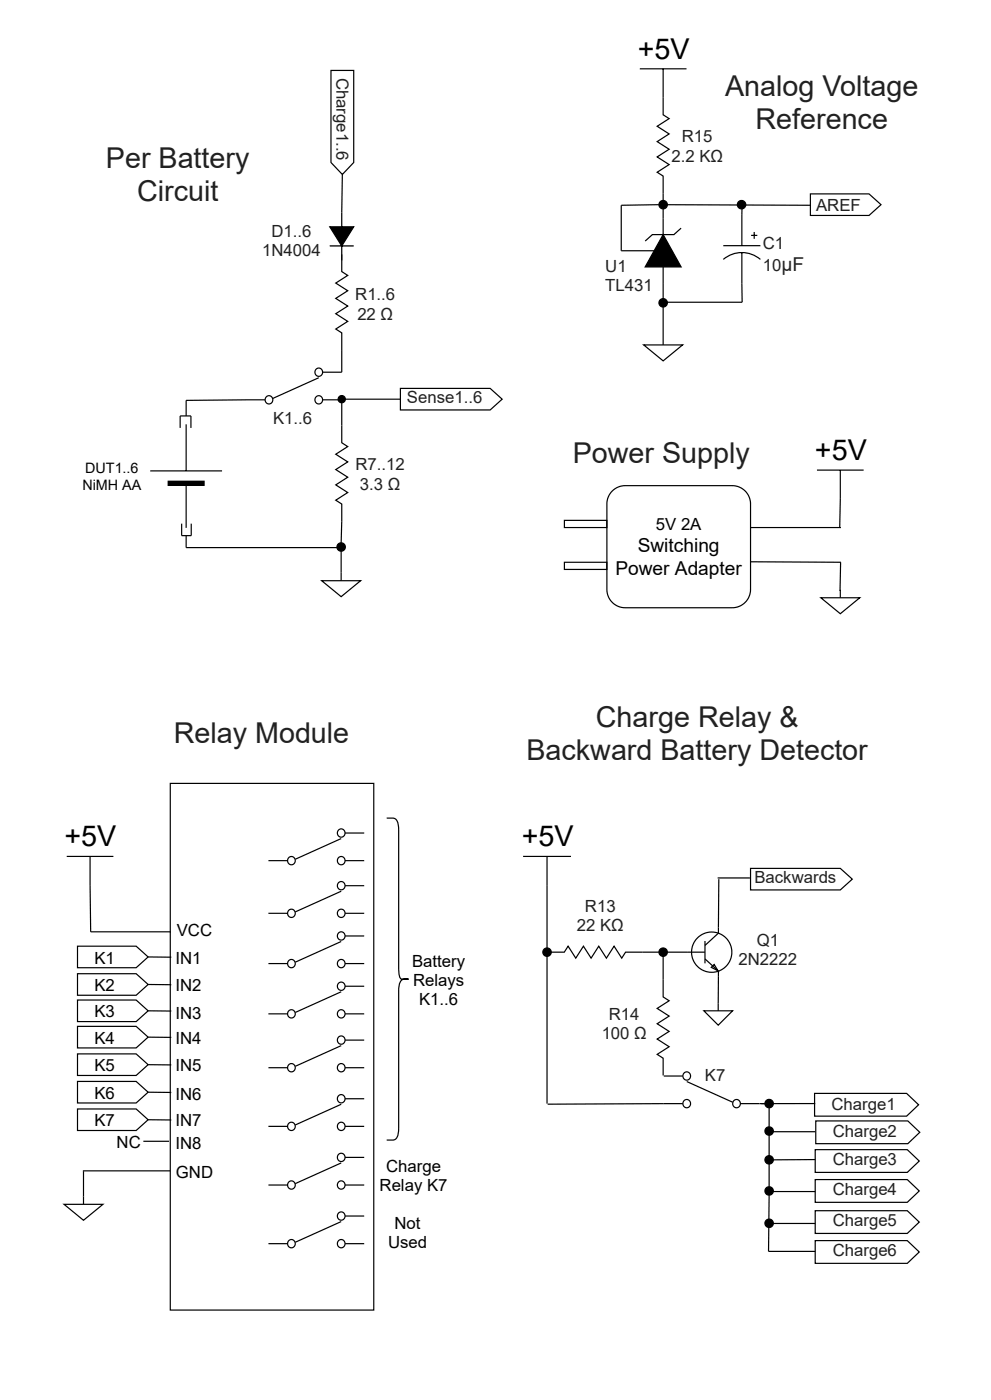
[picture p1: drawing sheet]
<svg xmlns="http://www.w3.org/2000/svg" width="210mm" height="297mm" viewBox="0 0 210 297" stroke-linecap="round" stroke-linejoin="round" font-family="sans-serif">
<path d="M68.4 79h4.1M52.2 84.8h4M67.6 80.1l-9.7 4.4M68.4 84.8h4.1" fill="none" stroke="#000" stroke-width=".25"/>
<circle cx="67.6" cy="84.8" r=".85" fill="#fff"/>
<circle cx="67.6" cy="84.8" r=".85" fill="none" stroke="#000" stroke-width=".25"/>
<circle cx="57" cy="84.8" r=".85" fill="#fff"/>
<circle cx="57" cy="84.8" r=".85" fill="none" stroke="#000" stroke-width=".25"/>
<circle cx="67.6" cy="79" r=".85" fill="#fff"/>
<g fill="none" stroke="#000" stroke-width=".25">
<path d="M70 48.1h5l-2.5 4.1zM70 52.2h5M72.5 54v3.6l1.3 .8-2.6 1.7 2.6 1.6-2.6 1.6 2.6 1.6-2.6 1.7 2.6 1.6-2.6 1.6 1.3 .8v8.4M72.5 45.1v3M72.5 52.2v3M72.5 84.8v9.1l1.3 .8-2.6 1.7 2.6 1.6-2.6 1.6 2.6 1.6-2.6 1.7 2.6 1.6-2.6 1.6 1.3 .8v3.7"/>
<circle cx="67.6" cy="79" r=".85"/>
</g>
<path d="M70 48.1h5l-2.5 4.1zM72.5 45.1v3zM70 52.2h5zM72.5 52.2v3z" fill="#000"/>
<path d="M68.2 123.2h8.3l-4.1 3.4z" fill="#fff"/>
<g fill="none" stroke="#000" stroke-width=".25">
<path d="M70.2 14.9h4.8v19.6l-2.4 2.5-2.4-2.5zM72.6 37l-.1 8.1M31.9 99.9h15.2M38.2 90.8v-2.6h2.3v2.6M39.5 90v9.9M52.2 84.8l-12.7 .1v3.3M72.2 84.7h-.5l.8 .1M35.7 102.1h7.6v.9h-7.6zM38.5 111.1v2.5h2.1v-2.5M39.5 113.6v2.6h33M39.5 102.1v9.9M72.4 116.9v6.3"/>
<path d="M72.5 110.6l-.1 4.6M68.2 123.2h8.3l-4.1 3.4z"/>
<circle cx="72.4" cy="116" r=".89"/>
</g>
<g fill="#000">
<path d="M35.7 102.1h7.6v.9h-7.6z"/>
<circle cx="72.4" cy="116" r=".89"/>
</g>
<g fill="#fff">
<path d="M75.4 97h10.4v3.6h-10.4z"/>
<path d="M76.4 101.1h8.4v3.5h-8.4z"/>
<path d="M75.4 60.9h8.4v3.6h-8.4z"/>
<path d="M75.9 65h7.4v3.6h-7.4z"/>
</g>
<circle cx="72.5" cy="84.7" r=".76" fill="#000"/>
<g fill="none" stroke="#000" stroke-width=".25">
<path d="M73.3 84.7h11.6"/>
<circle cx="72.5" cy="84.7" r=".76"/>
</g>
<g fill="#fff">
<path d="M57.6 47.5h8.4v3.5h-8.4z"/>
<path d="M55.6 51.5h12.5v3.6h-12.5z"/>
<path d="M57.9 86.6h8.4v4.1h-8.4z"/>
<path d="M70.6 16.5h3.5v17.5h-3.5z"/>
<path d="M22.3 32.8h30.8v3.5h-30.8z"/>
<path d="M29.2 39.9h17.3v3.5h-17.3z"/>
</g>
<g fill="#000">
<path d="M140.7 49.8l3.8 6.8h-7.6z"/>
<circle cx="140.7" cy="43.4" r=".89"/>
</g>
<g fill="none" stroke="#000" stroke-width=".25">
<path d="M140.7 20.7v3.7l1.2 .8-2.5 1.6 2.5 1.6-2.5 1.6 2.5 1.7-2.5 1.6 2.5 1.6-2.5 1.6 1.3 .9v12.4M139.8 43.4l-8 .1v9.7h8.9M140.7 49.8l3.8 6.8h-7.6zM140.7 56.6v3.5M144.5 48.4l-1.5 1.4h-4.6l-1.5 1.3"/>
<circle cx="140.7" cy="43.4" r=".89"/>
</g>
<path d="M136.6 73.2h8.2l-4.1 3.4z" fill="#fff"/>
<g fill="none" stroke="#000" stroke-width=".25">
<path d="M135.7 14.6h9.9M140.7 14.6v6.1M139.8 43.4l32.1 .1M153.4 55a6.1 6.1 0 0 1 7.9 0M153.4 52.1h7.9M157.4 53.6v10.5h-16.7M157.4 42.8v9.3M159.3 49.9h1.4M160 49.2v1.5M171.9 41.1h12.5l2.5 2.3-2.5 2.3h-12.5zM136.6 73.2h8.2l-4.1 3.4zM140.7 60.1v13.1"/>
<circle cx="157.3" cy="43.4" r=".89"/>
<circle cx="140.7" cy="64.2" r=".89"/>
</g>
<g fill="#000">
<circle cx="157.3" cy="43.4" r=".89"/>
<circle cx="140.7" cy="64.2" r=".89"/>
</g>
<g fill="#fff">
<path d="M173.2 41.9h9.4v3.6h-9.4z"/>
<path d="M161.8 49.5h4.5v4.1h-4.5z"/>
<path d="M161.8 54.1h4v4.1h-4z"/>
<path d="M165.8 53.8h4.8v4.4h-4.8z"/>
<path d="M128.5 54.3h4.6v4.1h-4.6z"/>
<path d="M128.5 58.4h9.9v4.1h-9.9z"/>
<path d="M144.7 27.4h6.4v3.6h-6.4z"/>
<path d="M142.5 31.5h10.9v3.5h-10.9z"/>
<path d="M153.9 17.5h40.9v3.6h-40.9z"/>
<path d="M160.2 24.6h28.2v3.6h-28.2z"/>
</g>
<path d="M36.1 166.2h43.2v111.7h-43.2z" fill="none" stroke="#000" stroke-width=".25"/>
<path d="M56.9 182.6h4.1zM73.2 182.6h4.1zM62.6 182.3l9.8-4.4zM73.2 176.7h4.1z" fill="#fff"/>
<path d="M72.4 177.9l-9.8 4.4M73.2 176.7h4.1M56.9 182.6h4.1M73.2 182.6h4.1" fill="none" stroke="#000" stroke-width=".25"/>
<circle cx="72.3" cy="182.6" r=".85" fill="#fff"/>
<circle cx="72.3" cy="182.6" r=".85" fill="none" stroke="#000" stroke-width=".25"/>
<circle cx="61.8" cy="182.6" r=".85" fill="#fff"/>
<circle cx="61.8" cy="182.6" r=".85" fill="none" stroke="#000" stroke-width=".25"/>
<circle cx="72.3" cy="176.7" r=".85" fill="#fff"/>
<circle cx="72.3" cy="176.7" r=".85" fill="none" stroke="#000" stroke-width=".25"/>
<path d="M56.9 193.8h4.1zM73.2 193.8h4.1zM62.6 193.5l9.8-4.4zM73.2 187.9h4.1z" fill="#fff"/>
<path d="M56.9 193.8h4.1M72.4 189.1l-9.8 4.4M73.2 193.8h4.1M73.2 187.9h4.1" fill="none" stroke="#000" stroke-width=".25"/>
<circle cx="72.3" cy="193.8" r=".85" fill="#fff"/>
<circle cx="72.3" cy="193.8" r=".85" fill="none" stroke="#000" stroke-width=".25"/>
<circle cx="61.8" cy="193.8" r=".85" fill="#fff"/>
<circle cx="61.8" cy="193.8" r=".85" fill="none" stroke="#000" stroke-width=".25"/>
<circle cx="72.3" cy="187.9" r=".85" fill="#fff"/>
<circle cx="72.3" cy="187.9" r=".85" fill="none" stroke="#000" stroke-width=".25"/>
<path d="M56.9 204.4h4.1zM73.2 204.4h4.1zM62.6 204.1l9.8-4.4zM73.2 198.6h4.1z" fill="#fff"/>
<path d="M72.4 199.7l-9.8 4.4M73.2 198.6h4.1M56.9 204.4h4.1M73.2 204.4h4.1" fill="none" stroke="#000" stroke-width=".25"/>
<circle cx="72.3" cy="204.4" r=".85" fill="#fff"/>
<circle cx="72.3" cy="204.4" r=".85" fill="none" stroke="#000" stroke-width=".25"/>
<circle cx="61.8" cy="204.4" r=".85" fill="#fff"/>
<circle cx="61.8" cy="204.4" r=".85" fill="none" stroke="#000" stroke-width=".25"/>
<circle cx="72.3" cy="198.6" r=".85" fill="#fff"/>
<circle cx="72.3" cy="198.6" r=".85" fill="none" stroke="#000" stroke-width=".25"/>
<path d="M56.9 215.1h4.1zM73.2 215.1h4.1zM62.6 214.8l9.8-4.4zM73.2 209.2h4.1z" fill="#fff"/>
<path d="M56.9 215.1h4.1M72.4 210.4l-9.8 4.4M73.2 215.1h4.1M73.2 209.2h4.1" fill="none" stroke="#000" stroke-width=".25"/>
<circle cx="72.3" cy="215.1" r=".85" fill="#fff"/>
<circle cx="72.3" cy="215.1" r=".85" fill="none" stroke="#000" stroke-width=".25"/>
<circle cx="61.8" cy="215.1" r=".85" fill="#fff"/>
<circle cx="61.8" cy="215.1" r=".85" fill="none" stroke="#000" stroke-width=".25"/>
<circle cx="72.3" cy="209.2" r=".85" fill="#fff"/>
<circle cx="72.3" cy="209.2" r=".85" fill="none" stroke="#000" stroke-width=".25"/>
<path d="M56.9 226.5h4.1zM73.2 226.5h4.1zM62.6 226.2l9.8-4.4zM73.2 220.7h4.1z" fill="#fff"/>
<path d="M56.9 226.5h4.1M72.4 221.8l-9.8 4.4M73.2 226.5h4.1M73.2 220.7h4.1" fill="none" stroke="#000" stroke-width=".25"/>
<circle cx="72.3" cy="226.5" r=".85" fill="#fff"/>
<circle cx="72.3" cy="226.5" r=".85" fill="none" stroke="#000" stroke-width=".25"/>
<circle cx="61.8" cy="226.5" r=".85" fill="#fff"/>
<circle cx="61.8" cy="226.5" r=".85" fill="none" stroke="#000" stroke-width=".25"/>
<circle cx="72.3" cy="220.7" r=".85" fill="#fff"/>
<circle cx="72.3" cy="220.7" r=".85" fill="none" stroke="#000" stroke-width=".25"/>
<path d="M56.9 239h4.1zM73.2 239h4.1zM62.6 238.7l9.8-4.4zM73.2 233.1h4.1z" fill="#fff"/>
<path d="M56.9 239h4.1M72.4 234.3l-9.8 4.4M73.2 239h4.1M73.2 233.1h4.1" fill="none" stroke="#000" stroke-width=".25"/>
<circle cx="72.3" cy="239" r=".85" fill="#fff"/>
<circle cx="72.3" cy="239" r=".85" fill="none" stroke="#000" stroke-width=".25"/>
<circle cx="61.8" cy="239" r=".85" fill="#fff"/>
<circle cx="61.8" cy="239" r=".85" fill="none" stroke="#000" stroke-width=".25"/>
<circle cx="72.3" cy="233.1" r=".85" fill="#fff"/>
<circle cx="72.3" cy="233.1" r=".85" fill="none" stroke="#000" stroke-width=".25"/>
<path d="M56.9 251.4h4.1zM73.2 251.4h4.1zM62.6 251.1l9.8-4.4zM73.2 245.5h4.1z" fill="#fff"/>
<path d="M56.9 251.4h4.1M72.4 246.7l-9.8 4.4M73.2 251.4h4.1M73.2 245.5h4.1" fill="none" stroke="#000" stroke-width=".25"/>
<circle cx="72.3" cy="251.4" r=".85" fill="#fff"/>
<circle cx="72.3" cy="251.4" r=".85" fill="none" stroke="#000" stroke-width=".25"/>
<circle cx="61.8" cy="251.4" r=".85" fill="#fff"/>
<circle cx="61.8" cy="251.4" r=".85" fill="none" stroke="#000" stroke-width=".25"/>
<circle cx="72.3" cy="245.6" r=".85" fill="#fff"/>
<circle cx="72.3" cy="245.6" r=".85" fill="none" stroke="#000" stroke-width=".25"/>
<path d="M56.9 263.8h4.1zM73.2 263.8h4.1zM62.6 263.6l9.8-4.4zM73.2 258h4.1z" fill="#fff"/>
<path d="M72.4 259.2l-9.8 4.4M73.2 258h4.1M56.9 263.8h4.1M73.2 263.8h4.1" fill="none" stroke="#000" stroke-width=".25"/>
<circle cx="72.3" cy="263.9" r=".85" fill="#fff"/>
<circle cx="72.3" cy="263.9" r=".85" fill="none" stroke="#000" stroke-width=".25"/>
<circle cx="61.8" cy="263.9" r=".85" fill="#fff"/>
<circle cx="61.8" cy="263.9" r=".85" fill="none" stroke="#000" stroke-width=".25"/>
<circle cx="72.3" cy="258" r=".85" fill="#fff"/>
<g fill="none" stroke="#000" stroke-width=".25">
<path d="M16.4 200.7h12.5l2.5 2.3-2.5 2.3h-12.5zM16.4 206.6h12.5l2.5 2.3-2.5 2.2h-12.5zM16.4 212.2h12.5l2.5 2.2-2.5 2.3h-12.5zM16.4 217.7h12.5l2.5 2.3-2.5 2.3h-12.5zM31.4 203l4.9 .1M31.4 208.9h4.9M31.4 214.4l4.9 .1M16.4 223.6h12.5l2.5 2.3-2.5 2.3h-12.5zM16.4 229.4h12.5l2.5 2.3-2.5 2.3h-12.5zM16.4 235.3h12.5l2.5 2.3-2.5 2.2h-12.5zM31.4 220l4.9 .1M31.4 225.9h4.9"/>
<path d="M31.4 231.7l4.9 .1M31.4 237.6h4.9M17.6 248.4h18.5M30.4 242.1h5.5"/>
<circle cx="72.3" cy="258" r=".85"/>
</g>
<path d="M13.6 255.5h8.2l-4.1 3.4z" fill="#fff"/>
<path d="M82 173.6h1.3a1.2 1.2 0 0 1 1.1 1.1l.2 1.4v30.5a1.04 1.04 0 0 0 .6 1.1h1.5h-.2a1.51 1.51 0 0 0-1.9 1.8v29.8a2.68 2.68 0 0 1-.9 2.5l-1.7 .1M14.2 181.7h9.9M19.1 181.7l.1 16h17M13.6 255.5h8.2l-4.1 3.4zM17.7 248.5v7" fill="none" stroke="#000" stroke-width=".25"/>
<path d="M36.8 154.9h37.3v3.6h-37.3z" fill="#fff"/>
<path d="M111 181.7h10.1M116 181.7v52.4" fill="none" stroke="#000" stroke-width=".25"/>
<path d="M149.6 226h4.3v4.1h-4.3z" fill="#fff"/>
<path d="M172.9 234.1h-11.8M172.9 243.9h19.6l2.5 2.4-2.5 2.4h-19.6z" fill="none" stroke="#000" stroke-width=".25"/>
<path d="M176.7 244.3h13.5v3.5h-13.5z" fill="#fff"/>
<path d="M172.9 250.2h19.6l2.5 2.5-2.5 2.4h-19.6z" fill="none" stroke="#000" stroke-width=".25"/>
<path d="M176.7 250.6h13.5v3.6h-13.5z" fill="#fff"/>
<path d="M172.9 256.9h19.6l2.5 2.4-2.5 2.4h-19.6z" fill="none" stroke="#000" stroke-width=".25"/>
<path d="M176.7 257.2h13.5v3.6h-13.5z" fill="#fff"/>
<path d="M172.9 263.2h19.6l2.5 2.4-2.5 2.4h-19.6z" fill="none" stroke="#000" stroke-width=".25"/>
<path d="M176.7 263.6h13.5v3.5h-13.5z" fill="#fff"/>
<g fill="none" stroke="#000" stroke-width=".25">
<path d="M84.9 82.4h19.1l2.5 2.3-2.5 2.3h-19.1zM162.3 234.1h-.8M163.2 233.2v5.9M163 259.6h9.9M163 252.8h9.9M163 240.1h9.9M163.2 240.8v11M163.2 253.5l-.2 12h9.9M172.9 246l-8.8 .1"/>
<circle cx="163.2" cy="234.1" r=".89"/>
<circle cx="163.2" cy="240" r=".89"/>
<circle cx="163.2" cy="252.7" r=".89"/>
<circle cx="163.2" cy="246.1" r=".89"/>
<circle cx="163.2" cy="259.5" r=".89"/>
</g>
<g fill="#000">
<circle cx="163.2" cy="234.1" r=".89"/>
<circle cx="163.2" cy="240" r=".89"/>
<circle cx="163.2" cy="252.7" r=".89"/>
<circle cx="163.2" cy="246.1" r=".89"/>
<circle cx="163.2" cy="259.5" r=".89"/>
</g>
<g fill="#fff">
<path d="M86.3 82.8h16v3.5h-16z"/>
<path d="M126.5 151.3h42.9v3.6h-42.9z"/>
<path d="M111.7 158.5h72.4v3.5h-72.4z"/>
</g>
<path d="M173.3 99.7h9.9M178.3 99.7v6.1M119.7 110.4h9v1.5h-9zM119.7 119.3h9v1.5h-9zM129.9 104.2l1-.8 1.5-.4h22.9a3.9 3.9 0 0 1 3.9 3.9v18.1a3.9 3.9 0 0 1-3.9 3.9h-22.7a3.9 3.9 0 0 1-3.9-3.9l.1-18.3 .3-1.5z" fill="none" stroke="#000" stroke-width=".25"/>
<path d="M174.1 126.8h8.3l-4.1 3.4z" fill="#fff"/>
<path d="M159.2 111.9h19.2M159.2 119.2l19.2 .1M178.3 105.8l-.2 6.1M178.3 119.3l-.1 6.1M174.1 126.8h8.3l-4.1 3.4zM178.3 125.1v1.7" fill="none" stroke="#000" stroke-width=".25"/>
<path d="M121.4 95.5h37.8v3.5h-37.8z" fill="#fff"/>
<g fill="none" stroke="#000" stroke-width=".25">
<path d="M149.6 199.6v4.8M152.4 196.8v1.2l-2.8 2.6M145.8 202h3.8M149.6 203.4l2.8 2.6v1.2M151.5 204.6l.8 1.3-1.4-.7z"/>
<circle cx="151" cy="202" r="4.3"/>
</g>
<path d="M149.3 214.4h6.1l-3 3.1z" fill="#fff"/>
<g fill="none" stroke="#000" stroke-width=".25">
<path d="M116 202h3.7l.8-1.3 1.6 2.6 1.7-2.6 1.6 2.6 1.6-2.6 1.6 2.6 1.7-2.6 1.6 2.6 .8-1.3h13.1M140.7 202v9.5l1.2 .8-2.5 1.6 2.5 1.7-2.5 1.6 2.5 1.6-2.5 1.6 2.5 1.7-2.5 1.6 1.3 .8v3.7M149.3 214.4h6.1l-3 3.1zM152.4 207.2v7.2"/>
<circle cx="116" cy="202" r=".89"/>
<circle cx="140.7" cy="202" r=".89"/>
</g>
<g fill="#000">
<circle cx="116" cy="202" r=".89"/>
<circle cx="140.7" cy="202" r=".89"/>
</g>
<g fill="#fff">
<path d="M124.2 190.7h6.3v3.6h-6.3z"/>
<path d="M122.4 194.8h9.9v3.5h-9.9z"/>
<path d="M129.3 213.6h6.3v3.5h-6.3z"/>
<path d="M127.7 217.6h9.4v3.6h-9.4z"/>
<path d="M160.5 197.8h4.8v3.6h-4.8z"/>
<path d="M156.7 201.9h12.4v3.5h-12.4z"/>
</g>
<path d="M159.2 184.2h19.1l2.5 2.3-2.5 2.3h-19.1z" fill="none" stroke="#000" stroke-width=".25"/>
<path d="M160 184.6h17.5v3.6h-17.5z" fill="#fff"/>
<path d="M152.2 186.3h6.9M152.5 186.5l-.1 10.3" fill="none" stroke="#000" stroke-width=".25"/>
<path d="M157.1 234.1h4zM140.8 234.1h4.1zM145.7 229.4l9.7 4.4zM140.8 228.3h4.1z" fill="#fff"/>
<path d="M140.8 234.1h4.1M140.8 228.3h4.1M145.7 229.4l9.7 4.4M157.1 234.1h4" fill="none" stroke="#000" stroke-width=".25"/>
<circle cx="145.7" cy="234.1" r=".85" fill="#fff"/>
<circle cx="145.7" cy="234.1" r=".85" fill="none" stroke="#000" stroke-width=".25"/>
<circle cx="156.3" cy="234.1" r=".85" fill="#fff"/>
<circle cx="156.3" cy="234.1" r=".85" fill="none" stroke="#000" stroke-width=".25"/>
<circle cx="145.7" cy="228.3" r=".85" fill="#fff"/>
<g fill="none" stroke="#000" stroke-width=".25">
<path d="M172.8 232h19.5l2.6 2.4-2.6 2.4h-19.5z"/>
<circle cx="145.7" cy="228.3" r=".85"/>
</g>
<path d="M176.5 232.6h13.4v3.6h-13.4z" fill="#fff"/>
<path d="M173.1 237.8h19.5l2.5 2.4-2.5 2.4h-19.5z" fill="none" stroke="#000" stroke-width=".25"/>
<path d="M176.7 238.4h13.5v3.6h-13.5z" fill="#fff"/>
<path d="M140.8 234.1l-24.6 .2" fill="none" stroke="#000" stroke-width=".25"/>
<g font-size="6.1">
<text x="135.3" y="12.4">+5V</text>
<text x="172.9" y="97.5">+5V</text>
<text x="13.7" y="179.5">+5V</text>
<text x="110.7" y="179.5">+5V</text>
</g>
<g font-size="6.1" fill="#202124">
<text x="153.8" y="20.3">Analog Voltage</text>
<text x="160.3" y="27.4">Reference</text>
<text x="22.5" y="35.6">Per Battery</text>
<text x="29.1" y="42.7">Circuit</text>
<text x="121.5" y="98.3">Power Supply</text>
<text x="126.4" y="154.1">Charge Relay &amp;</text>
<text x="36.9" y="157.7">Relay Module</text>
<text x="111.7" y="161.2">Backward Battery Detector</text>
</g>
<text font-size="4.1" fill="#202124" x="165.8" y="57.4">μF</text>
<g font-size="4.1">
<text x="135.3" y="117.1">Switching</text>
<text x="130.5" y="121.9">Power Adapter</text>
</g>
<g font-size="3.6" fill="#202124">
<text x="71.4" y="16.5" transform="rotate(90 71.4 16.5)">Charge1..6</text>
<text x="142.4" y="34.3">2.2 KΩ</text>
<text x="144.7" y="30.2">R15</text>
<text x="173.1" y="44.7">AREF</text>
<text x="57.6" y="50.3">D1..6</text>
<text x="161.8" y="52.8">C1</text>
<text x="55.6" y="54.3">1N4004</text>
<text x="128.4" y="57.6">U1</text>
<text x="161.8" y="57.4">10</text>
<text x="75.4" y="63.7">R1..6</text>
<text x="128.4" y="61.7">TL431</text>
<text x="75.8" y="67.8">22 Ω</text>
<text x="57.9" y="89.9">K1..6</text>
<text x="86.3" y="85.6">Sense1..6</text>
<text x="75.4" y="99.8">R7..12</text>
<text x="76.3" y="103.9">3.3 Ω</text>
<text x="160" y="187.4">Backwards</text>
<text x="122.4" y="197.6">22 KΩ</text>
<text x="124.1" y="193.5">R13</text>
<text x="160.5" y="200.6">Q1</text>
<text x="156.7" y="204.7">2N2222</text>
<text x="127.6" y="220.4">100 Ω</text>
<text x="129.2" y="216.3">R14</text>
<text x="149.5" y="229.3">K7</text>
<text x="176.4" y="235.4">Charge1</text>
<text x="176.6" y="241.2">Charge2</text>
<text x="176.6" y="247.1">Charge3</text>
<text x="176.6" y="253.4">Charge4</text>
<text x="176.6" y="260">Charge5</text>
<text x="176.6" y="266.4">Charge6</text>
</g>
<g font-size="3.6">
<text x="139.1" y="112.5">5V 2A</text>
<text x="37.5" y="198.6">VCC</text>
<text x="20" y="204.4">K1</text>
<text x="37.2" y="204.4">IN1</text>
<text x="87.4" y="205.2">Battery</text>
<text x="87.6" y="209.2">Relays</text>
<text x="20" y="210.3">K2</text>
<text x="20" y="215.8">K3</text>
<text x="37.2" y="210.3">IN2</text>
<text x="88.9" y="213.3">K1..6</text>
<text x="20" y="221.4">K4</text>
<text x="37.2" y="216.1">IN3</text>
<text x="37.2" y="221.4">IN4</text>
<text x="20" y="227.3">K5</text>
<text x="37.2" y="227.3">IN5</text>
<text x="20" y="233.1">K6</text>
<text x="37.2" y="233.4">IN6</text>
<text x="20" y="238.9">K7</text>
<text x="37.2" y="238.9">IN7</text>
<text x="24.7" y="243.5">NC</text>
<text x="37.2" y="243.8">IN8</text>
<text x="37.3" y="249.9">GND</text>
<text x="81.9" y="248.6">Charge</text>
<text x="80.5" y="252.7">Relay K7</text>
<text x="83.7" y="260.8">Not</text>
<text x="82.3" y="264.9">Used</text>
</g>
<g font-size="3">
<text x="18.1" y="100.3">DUT1..6</text>
<text x="17.5" y="103.9">NiMH AA</text>
</g>
</svg>
